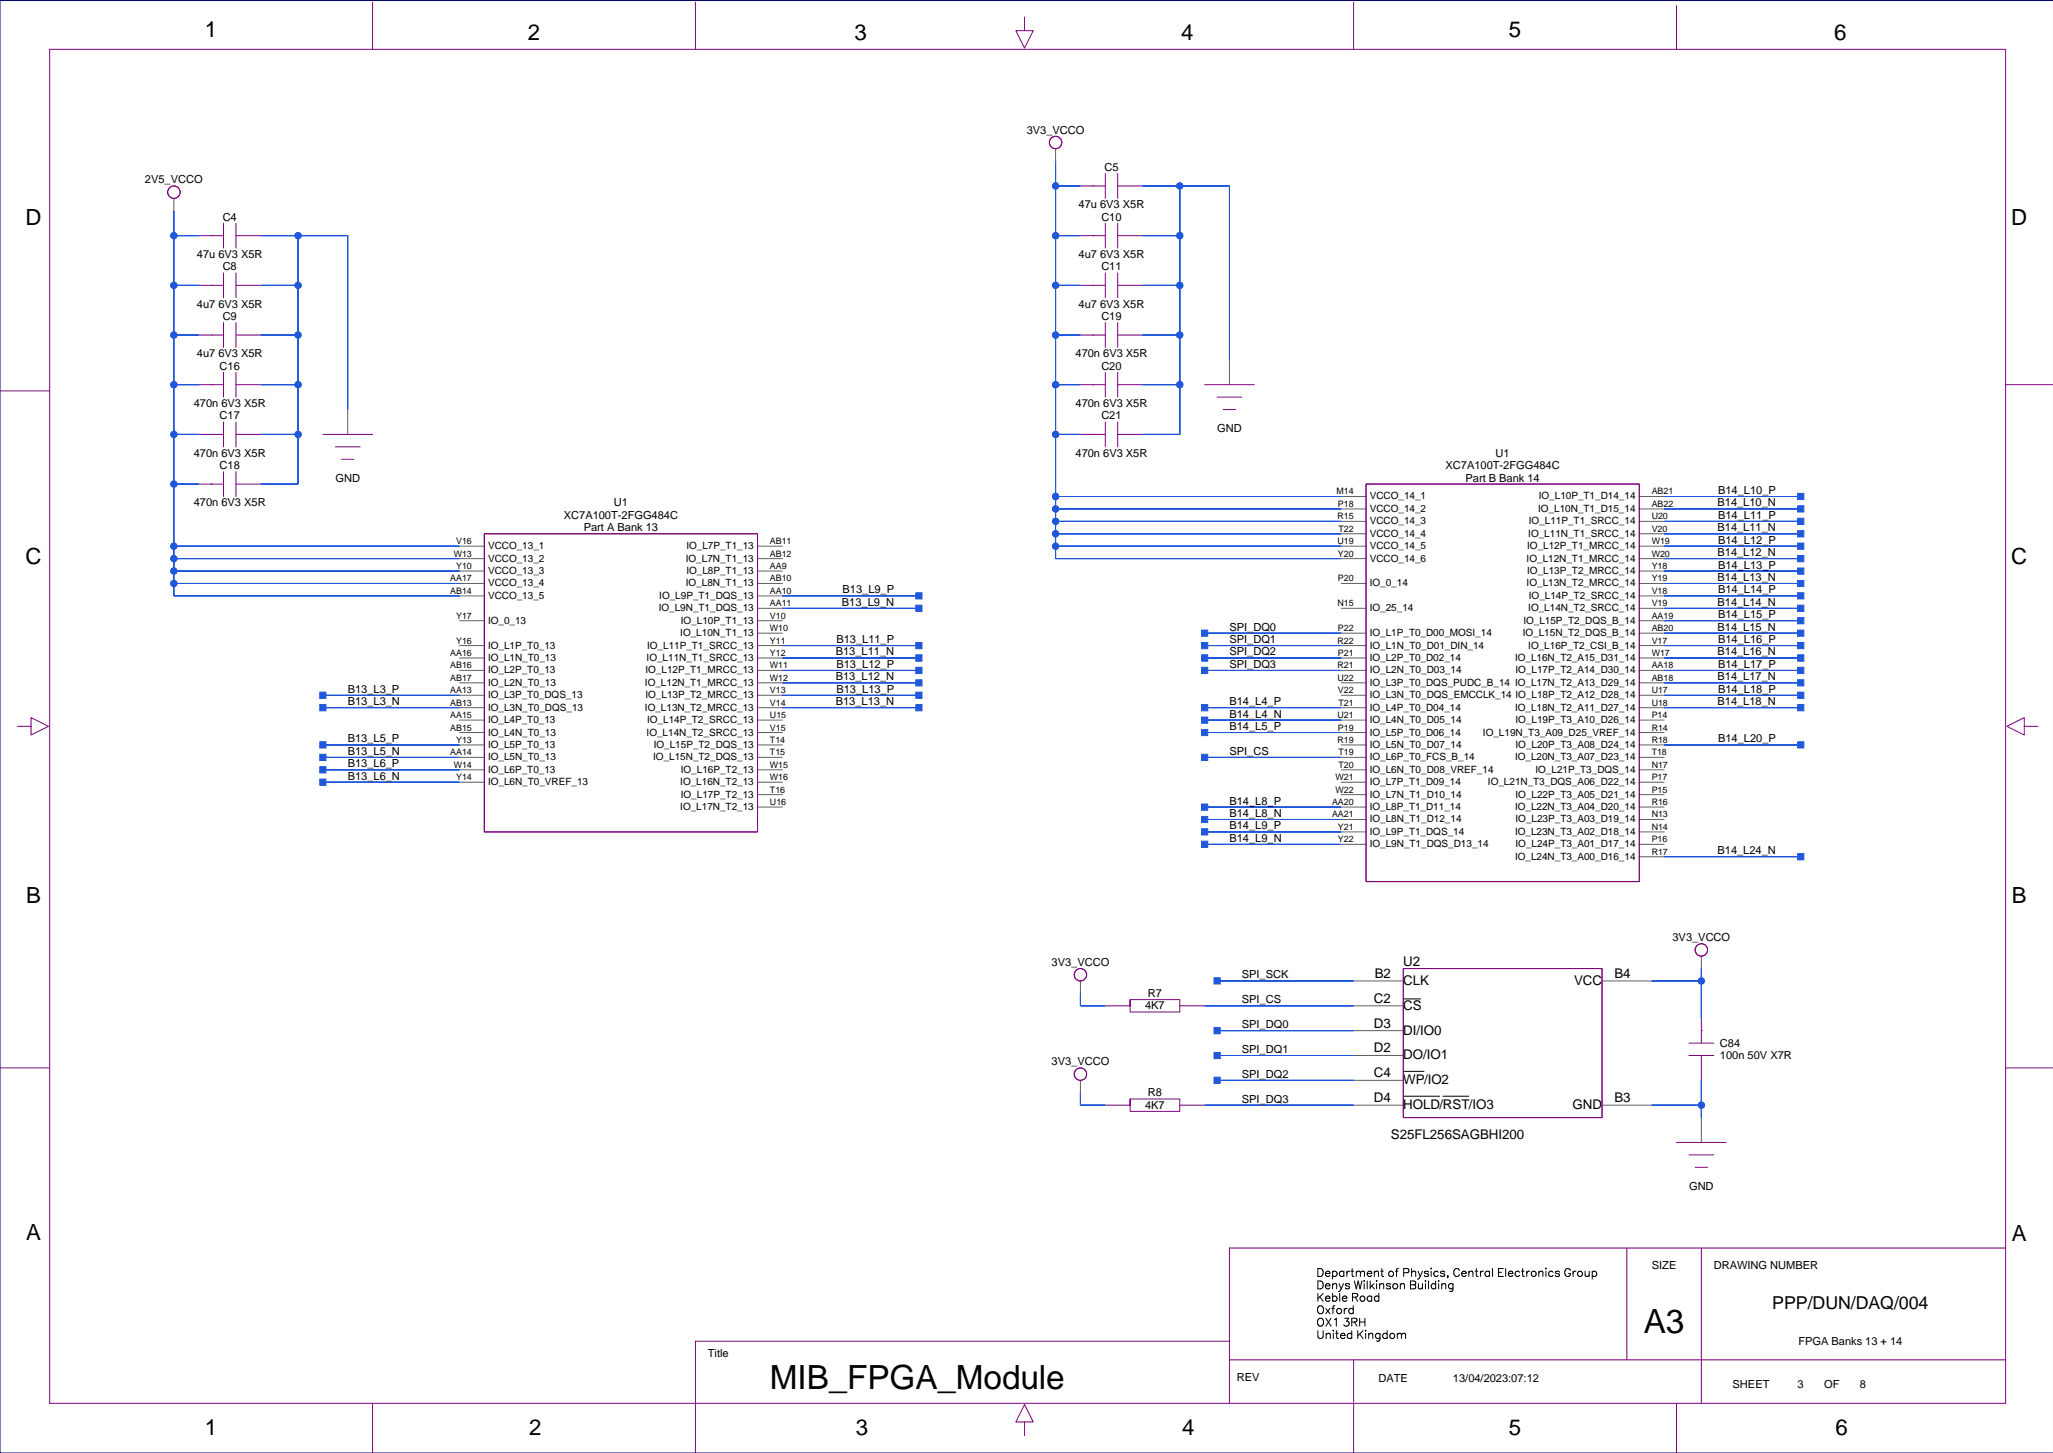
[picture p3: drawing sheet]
<svg xmlns="http://www.w3.org/2000/svg" width="420mm" height="297mm" viewBox="0 0 420 297" stroke-linecap="round" stroke-linejoin="round" font-family="sans-serif">
<path d="M419.9 .1h-419.9v296.9h419.9" fill="none" stroke="#000080" stroke-width=".2"/>
<g fill="none" stroke="#800080" stroke-width=".2">
<path d="M10.2 10.1h399.9v276.8h-399.9zM76.2 .4v9.7M142.2 .4v9.7M209.5 3.5v2.8h1.8l-1.8 3.5-1.8-3.5h1.8M276.8 .4v9.7M342.8 1.2v8.9M220.9 38h5.1M223.5 38h.1M226 35.5v5.1M228.5 35.5v5.1M228.5 38h5.1M40.6 48.2h5.1"/>
<path d="M40.6 58.3h5.1M43.2 48.2h.1M43.2 58.3h.1M45.7 45.6v5.1M45.7 55.8v5.1M48.2 45.6v5.1M48.2 55.8v5.1M48.2 48.2h5.1M48.2 58.3h5.1M220.9 48.2h5.1M220.9 58.3h5.1M223.5 48.2h.1"/>
<path d="M223.5 58.3h.1M226 45.6v5.1M226 55.8v5.1M228.5 48.2h5.1M228.5 58.3h5.1M228.5 45.6v5.1M228.5 55.8v5.1M0 79.9h10.2M40.6 78.6h5.1M40.6 68.5h5.1M43.2 68.5h.1M43.2 78.6h.1"/>
<path d="M45.7 66v5M45.7 76.1v5.1M48.2 78.6h5.1M48.2 66v5M48.2 76.1v5.1M48.2 68.5h5.1M220.9 78.6h5.1M220.9 68.5h5.1M223.5 68.5h.1M223.5 78.6h.1M226 66v5M226 76.1v5.1"/>
<path d="M228.5 78.6h5.1M228.5 68.5h5.1M228.5 66v5M228.5 76.1v5.1M246.3 78.6h10.2M410.1 78.6h9.8M40.6 88.8h5.1M40.6 99h5.1M43.2 88.8h.1M43.2 99h.1M45.7 86.3v5M45.7 96.4v5.1"/>
<path d="M48.2 86.3v5M48.2 96.4v5.1M48.2 88.8h5.1M48.2 99h5.1M66 88.8h10.2M68.6 91.3h5M69.8 93.9h2.6M220.9 88.8h5.1M223.5 88.8h.1M226 86.3v5M228.5 88.8h5.1M228.5 86.3v5"/>
<path d="M248.9 81.2h5M250.1 83.7h2.6M279.3 99h55.9v81.2h-55.9zM99 109.1h55.9v61h-55.9zM3.6 148.5h2.7v-1.8l3.6 1.8-3.6 1.8v-1.8M413.9 148.5v-1.8l-3.5 1.8 3.5 1.8v-1.8h2.8M287 198h40.6v30.5h-40.6zM0 218.3h10.2M231.1 204.4v1.2v-1.2h10.1v2.5h-10.1v-1.3h-5.1M241.2 205.6h5.1M345.4 215.8h5M345.4 213.2h5"/>
<path d="M347.9 210.7h.1M347.9 208.2v5M347.9 215.8v5.1M410.1 218.3h9.8M231.1 224.7v1.2v-1.2h10.1v2.5h-10.1v-1.3h-5.1M241.2 225.9h5.1M342.8 233.6h10.2M345.4 236.1h5M346.6 238.6h2.6M332.7 255.1v22.9M347.9 255.1v31.8M410.1 255.1h-158.7v31.8"/>
<path d="M251.4 274.2h-109.2v22.8M251.4 278h158.7M276.8 278v8.6M76.2 286.9v10.1M209.5 290.7h1.8l-1.8-3.6-1.8 3.6h1.8v2.8M276.8 286.9v10.1M342.8 286.9v10.1"/>
<circle cx="35.6" cy="39.3" r="1.27"/>
<circle cx="215.9" cy="29.1" r="1.27"/>
<circle cx="220.9" cy="199.3" r="1.27"/>
<circle cx="347.9" cy="194.2" r="1.27"/>
<circle cx="220.9" cy="219.6" r="1.27"/>
</g>
<g fill="none" stroke="#606060" stroke-width=".2">
<path d="M215.9 30.4v2.5M220.9 38h.1M233.6 38h.1M35.6 40.6v2.5M40.6 48.2h.1M40.6 58.3h.1M53.3 48.2h.1M53.3 58.3h.1M220.9 48.2h.1M220.9 58.3h.1M233.6 48.2h.1M233.6 58.3h.1"/>
<path d="M40.6 68.5h.1M40.6 78.6h.1M53.3 68.5h.1M53.3 78.6h.1M220.9 68.5h.1M220.9 78.6h.1M233.6 68.5h.1M233.6 78.6h.1M251.4 73.6v5M40.6 88.8h.1M40.6 99h.1M53.3 88.8h.1"/>
<path d="M53.3 99h.1M71.1 83.7v5.1M220.9 88.8h.1M233.6 88.8h.1M94 111.7h5M94 114.2h5M94 116.7h5M94 119.3h5M154.9 111.7h5.1M154.9 114.2h5.1M154.9 116.7h5.1M154.9 119.3h5.1"/>
<path d="M274.3 111.7h5M274.3 114.2h5M274.3 119.3h5M274.3 101.5h5M274.3 104h5M274.3 106.6h5M274.3 109.1h5M335.2 111.7h5.1M335.2 114.2h5.1M335.2 116.7h5.1M335.2 119.3h5.1M335.2 101.5h5.1"/>
<path d="M335.2 104h5.1M335.2 106.6h5.1M335.2 109.1h5.1M94 126.9h5M94 137.1h5M94 139.6h5M94 132h5M94 134.5h5M94 121.8h5M154.9 126.9h5.1M154.9 129.4h5.1M154.9 137.1h5.1"/>
<path d="M154.9 139.6h5.1M154.9 132h5.1M154.9 134.5h5.1M154.9 121.8h5.1M154.9 124.4h5.1M274.3 129.4h5M274.3 137.1h5M274.3 139.6h5M274.3 132h5M274.3 134.5h5M274.3 124.4h5M335.2 126.9h5.1"/>
<path d="M335.2 129.4h5.1M335.2 137.1h5.1M335.2 139.6h5.1M335.2 132h5.1M335.2 134.5h5.1M335.2 121.8h5.1M335.2 124.4h5.1M94 152.3h5M94 154.8h5M94 147.2h5M94 142.1h5M94 144.7h5"/>
<path d="M94 149.8h5M94 157.4h5M94 159.9h5M154.9 152.3h5.1M154.9 154.8h5.1M154.9 147.2h5.1M154.9 142.1h5.1M154.9 144.7h5.1M154.9 149.8h5.1M154.9 157.4h5.1M154.9 159.9h5.1M274.3 152.3h5"/>
<path d="M274.3 154.8h5M274.3 147.2h5M274.3 142.1h5M274.3 144.7h5M274.3 149.8h5M274.3 157.4h5M274.3 159.9h5M335.2 152.3h5.1M335.2 154.8h5.1M335.2 147.2h5.1M335.2 142.1h5.1M335.2 144.7h5.1"/>
<path d="M335.2 149.8h5.1M335.2 157.4h5.1M335.2 159.9h5.1M154.9 162.4h5.1M154.9 165h5.1M274.3 162.4h5M274.3 165h5M274.3 167.5h5M274.3 170.1h5M274.3 172.6h5M335.2 162.4h5.1M335.2 165h5.1"/>
<path d="M335.2 167.5h5.1M335.2 170.1h5.1M335.2 172.6h5.1M335.2 175.1h5.1M347.9 195.5v2.5M220.9 200.5v2.6M226 205.6h.1M246.3 205.6h.1M276.8 205.6h10.2M276.8 215.8h10.2M276.8 200.5h10.2M276.8 210.7h10.2"/>
<path d="M327.6 200.5h10.1M347.9 208.2h.1M220.9 220.9v2.5M226 225.9h.1M246.3 225.9h.1M276.8 220.9h10.2M276.8 225.9h10.2M327.6 225.9h10.1M347.9 220.9h.1M347.9 228.5v5.1"/>
</g>
<g fill="#2058dd" stroke="#2058dd" stroke-width=".2">
<path d="M53.3 58.3h7.6z" fill-rule="evenodd"/>
<path d="M60.9 58.3v10.2z" fill-rule="evenodd"/>
<path d="M53.3 68.5h7.6z" fill-rule="evenodd"/>
<path d="M60.9 68.5v10.1z" fill-rule="evenodd"/>
<path d="M53.3 78.6h7.6z" fill-rule="evenodd"/>
<path d="M60.9 78.6v10.2z" fill-rule="evenodd"/>
<path d="M53.3 88.8h7.6z" fill-rule="evenodd"/>
<path d="M60.9 88.8v10.2z" fill-rule="evenodd"/>
<path d="M53.3 99h7.6z" fill-rule="evenodd"/>
<path d="M60.9 48.2v10.1z" fill-rule="evenodd"/>
<path d="M53.3 48.2h7.6z" fill-rule="evenodd"/>
<path d="M71.1 48.2v35.5z" fill-rule="evenodd"/>
<path d="M60.9 48.2h10.2z" fill-rule="evenodd"/>
<path d="M35.6 99h5z" fill-rule="evenodd"/>
<path d="M35.6 99v12.7z" fill-rule="evenodd"/>
<path d="M35.6 88.8h5z" fill-rule="evenodd"/>
<path d="M35.6 88.8v10.2z" fill-rule="evenodd"/>
<path d="M35.6 78.6h5z" fill-rule="evenodd"/>
<path d="M35.6 78.6v10.2z" fill-rule="evenodd"/>
<path d="M35.6 68.5h5z" fill-rule="evenodd"/>
<path d="M35.6 68.5v10.1z" fill-rule="evenodd"/>
<path d="M35.6 58.3h5z" fill-rule="evenodd"/>
<path d="M35.6 58.3v10.2z" fill-rule="evenodd"/>
<path d="M35.6 48.2h5z" fill-rule="evenodd"/>
<path d="M35.6 48.2v10.1z" fill-rule="evenodd"/>
<path d="M35.6 111.7v2.5z" fill-rule="evenodd"/>
<path d="M35.6 114.2v2.5z" fill-rule="evenodd"/>
<path d="M35.6 116.7v2.6z" fill-rule="evenodd"/>
<path d="M35.6 119.3v2.5z" fill-rule="evenodd"/>
<path d="M35.6 111.7h58.4z" fill-rule="evenodd"/>
<path d="M35.6 114.2h58.4z" fill-rule="evenodd"/>
<path d="M35.6 116.7h58.4z" fill-rule="evenodd"/>
<path d="M35.6 119.3h58.4z" fill-rule="evenodd"/>
<path d="M35.6 121.8h58.4z" fill-rule="evenodd"/>
<path d="M35.6 43.1v5.1z" fill-rule="evenodd"/>
<path d="M160 139.6h27.9z" fill-rule="evenodd"/>
<path d="M187.3 139h1.3v1.2h-1.3z" fill-rule="evenodd"/>
<path d="M160 137.1h27.9z" fill-rule="evenodd"/>
<path d="M187.3 136.4h1.3v1.3h-1.3z" fill-rule="evenodd"/>
<path d="M160 144.7h27.9z" fill-rule="evenodd"/>
<path d="M187.3 144h1.3v1.3h-1.3z" fill-rule="evenodd"/>
<path d="M160 142.1h27.9z" fill-rule="evenodd"/>
<path d="M187.3 141.5h1.3v1.3h-1.3z" fill-rule="evenodd"/>
<path d="M66 157.4h28z" fill-rule="evenodd"/>
<path d="M65.4 156.7h1.3v1.3h-1.3z" fill-rule="evenodd"/>
<path d="M66 159.9h28z" fill-rule="evenodd"/>
<path d="M65.4 159.3h1.3v1.2h-1.3z" fill-rule="evenodd"/>
<path d="M66 152.3h28z" fill-rule="evenodd"/>
<path d="M65.4 151.7h1.3v1.2h-1.3z" fill-rule="evenodd"/>
<path d="M66 154.8h28z" fill-rule="evenodd"/>
<path d="M65.4 154.2h1.3v1.3h-1.3z" fill-rule="evenodd"/>
<path d="M66 144.7h28z" fill-rule="evenodd"/>
<path d="M65.4 144h1.3v1.3h-1.3z" fill-rule="evenodd"/>
<path d="M66 142.1h28z" fill-rule="evenodd"/>
<path d="M65.4 141.5h1.3v1.3h-1.3z" fill-rule="evenodd"/>
<path d="M160 134.5h27.9z" fill-rule="evenodd"/>
<path d="M187.3 133.9h1.3v1.3h-1.3z" fill-rule="evenodd"/>
<path d="M160 132h27.9z" fill-rule="evenodd"/>
<path d="M187.3 131.3h1.3v1.3h-1.3z" fill-rule="evenodd"/>
<path d="M160 124.4h27.9z" fill-rule="evenodd"/>
<path d="M187.3 123.7h1.3v1.3h-1.3z" fill-rule="evenodd"/>
<path d="M160 121.8h27.9z" fill-rule="evenodd"/>
<path d="M187.3 121.2h1.3v1.3h-1.3z" fill-rule="evenodd"/>
<path d="M233.6 58.3h7.6z" fill-rule="evenodd"/>
<path d="M233.6 68.5h7.6z" fill-rule="evenodd"/>
<path d="M233.6 78.6h7.6z" fill-rule="evenodd"/>
<path d="M233.6 88.8h7.6z" fill-rule="evenodd"/>
<path d="M241.2 78.6v10.2z" fill-rule="evenodd"/>
<path d="M241.2 68.5v10.1z" fill-rule="evenodd"/>
<path d="M241.2 58.3v10.2z" fill-rule="evenodd"/>
<path d="M241.2 48.2v10.1z" fill-rule="evenodd"/>
<path d="M233.6 38h7.6z" fill-rule="evenodd"/>
<path d="M251.4 38v35.6z" fill-rule="evenodd"/>
<path d="M241.2 38h10.2z" fill-rule="evenodd"/>
<path d="M241.2 38v10.2z" fill-rule="evenodd"/>
<path d="M233.6 48.2h7.6z" fill-rule="evenodd"/>
<path d="M215.9 111.7v2.5z" fill-rule="evenodd"/>
<path d="M215.9 109.1v2.6z" fill-rule="evenodd"/>
<path d="M215.9 106.6v2.5z" fill-rule="evenodd"/>
<path d="M215.9 104v2.6z" fill-rule="evenodd"/>
<path d="M215.9 88.8v12.7z" fill-rule="evenodd"/>
<path d="M215.9 78.6h5z" fill-rule="evenodd"/>
<path d="M215.9 38h5z" fill-rule="evenodd"/>
<path d="M215.9 32.9v5.1z" fill-rule="evenodd"/>
<path d="M215.9 48.2v10.1z" fill-rule="evenodd"/>
<path d="M215.9 58.3v10.2z" fill-rule="evenodd"/>
<path d="M215.9 78.6v10.2z" fill-rule="evenodd"/>
<path d="M215.9 88.8h5z" fill-rule="evenodd"/>
<path d="M215.9 68.5v10.1z" fill-rule="evenodd"/>
<path d="M215.9 68.5h5z" fill-rule="evenodd"/>
<path d="M215.9 109.1h58.4z" fill-rule="evenodd"/>
<path d="M215.9 106.6h58.4z" fill-rule="evenodd"/>
<path d="M215.9 104h58.4z" fill-rule="evenodd"/>
<path d="M215.9 58.3h5z" fill-rule="evenodd"/>
<path d="M215.9 48.2h5z" fill-rule="evenodd"/>
<path d="M215.9 101.5h58.4z" fill-rule="evenodd"/>
<path d="M215.9 114.2h58.4z" fill-rule="evenodd"/>
<path d="M215.9 111.7h58.4z" fill-rule="evenodd"/>
<path d="M215.9 101.5v2.5z" fill-rule="evenodd"/>
<path d="M215.9 38v10.2z" fill-rule="evenodd"/>
<path d="M246.3 129.4h28z" fill-rule="evenodd"/>
<path d="M245.7 128.8h1.3v1.3h-1.3z" fill-rule="evenodd"/>
<path d="M246.3 132h28z" fill-rule="evenodd"/>
<path d="M245.7 131.3h1.3v1.3h-1.3z" fill-rule="evenodd"/>
<path d="M246.3 134.5h28z" fill-rule="evenodd"/>
<path d="M245.7 133.9h1.3v1.3h-1.3z" fill-rule="evenodd"/>
<path d="M246.3 137.1h28z" fill-rule="evenodd"/>
<path d="M245.7 136.4h1.3v1.3h-1.3z" fill-rule="evenodd"/>
<path d="M246.3 149.8h28z" fill-rule="evenodd"/>
<path d="M245.7 149.1h1.3v1.3h-1.3z" fill-rule="evenodd"/>
<path d="M340.3 152.3h27.9z" fill-rule="evenodd"/>
<path d="M367.6 151.7h1.3v1.2h-1.3z" fill-rule="evenodd"/>
<path d="M340.3 104h27.9z" fill-rule="evenodd"/>
<path d="M367.6 103.4h1.3v1.3h-1.3z" fill-rule="evenodd"/>
<path d="M340.3 101.5h27.9z" fill-rule="evenodd"/>
<path d="M367.6 100.9h1.3v1.2h-1.3z" fill-rule="evenodd"/>
<path d="M340.3 111.7h27.9z" fill-rule="evenodd"/>
<path d="M367.6 111h1.3v1.3h-1.3z" fill-rule="evenodd"/>
<path d="M340.3 114.2h27.9z" fill-rule="evenodd"/>
<path d="M367.6 113.6h1.3v1.2h-1.3z" fill-rule="evenodd"/>
<path d="M340.3 106.6h27.9z" fill-rule="evenodd"/>
<path d="M367.6 105.9h1.3v1.3h-1.3z" fill-rule="evenodd"/>
<path d="M340.3 109.1h27.9z" fill-rule="evenodd"/>
<path d="M367.6 108.5h1.3v1.3h-1.3z" fill-rule="evenodd"/>
<path d="M340.3 121.8h27.9z" fill-rule="evenodd"/>
<path d="M367.6 121.2h1.3v1.3h-1.3z" fill-rule="evenodd"/>
<path d="M340.3 124.4h27.9z" fill-rule="evenodd"/>
<path d="M367.6 123.7h1.3v1.3h-1.3z" fill-rule="evenodd"/>
<path d="M340.3 116.7h27.9z" fill-rule="evenodd"/>
<path d="M367.6 116.1h1.3v1.3h-1.3z" fill-rule="evenodd"/>
<path d="M340.3 119.3h27.9z" fill-rule="evenodd"/>
<path d="M367.6 118.6h1.3v1.3h-1.3z" fill-rule="evenodd"/>
<path d="M246.3 167.5h28z" fill-rule="evenodd"/>
<path d="M245.7 166.9h1.3v1.3h-1.3z" fill-rule="evenodd"/>
<path d="M246.3 165h28z" fill-rule="evenodd"/>
<path d="M245.7 164.4h1.3v1.2h-1.3z" fill-rule="evenodd"/>
<path d="M340.3 139.6h27.9z" fill-rule="evenodd"/>
<path d="M367.6 139h1.3v1.2h-1.3z" fill-rule="evenodd"/>
<path d="M340.3 137.1h27.9z" fill-rule="evenodd"/>
<path d="M367.6 136.4h1.3v1.3h-1.3z" fill-rule="evenodd"/>
<path d="M340.3 132h27.9z" fill-rule="evenodd"/>
<path d="M367.6 131.3h1.3v1.3h-1.3z" fill-rule="evenodd"/>
<path d="M340.3 134.5h27.9z" fill-rule="evenodd"/>
<path d="M367.6 133.9h1.3v1.3h-1.3z" fill-rule="evenodd"/>
<path d="M340.3 126.9h27.9z" fill-rule="evenodd"/>
<path d="M367.6 126.3h1.3v1.2h-1.3z" fill-rule="evenodd"/>
<path d="M340.3 129.4h27.9z" fill-rule="evenodd"/>
<path d="M367.6 128.8h1.3v1.3h-1.3z" fill-rule="evenodd"/>
<path d="M340.3 144.7h27.9z" fill-rule="evenodd"/>
<path d="M367.6 144h1.3v1.3h-1.3z" fill-rule="evenodd"/>
<path d="M340.3 142.1h27.9z" fill-rule="evenodd"/>
<path d="M367.6 141.5h1.3v1.3h-1.3z" fill-rule="evenodd"/>
<path d="M340.3 175.1h27.9z" fill-rule="evenodd"/>
<path d="M367.6 174.5h1.3v1.3h-1.3z" fill-rule="evenodd"/>
<path d="M246.3 170.1h28z" fill-rule="evenodd"/>
<path d="M245.7 169.4h1.3v1.3h-1.3z" fill-rule="evenodd"/>
<path d="M246.3 172.6h28z" fill-rule="evenodd"/>
<path d="M245.7 172h1.3v1.2h-1.3z" fill-rule="evenodd"/>
<path d="M246.3 154.8h28z" fill-rule="evenodd"/>
<path d="M245.7 154.2h1.3v1.3h-1.3z" fill-rule="evenodd"/>
<path d="M246.3 147.2h28z" fill-rule="evenodd"/>
<path d="M245.7 146.6h1.3v1.2h-1.3z" fill-rule="evenodd"/>
<path d="M246.3 144.7h28z" fill-rule="evenodd"/>
<path d="M245.7 144h1.3v1.3h-1.3z" fill-rule="evenodd"/>
<path d="M220.9 203.1v2.5z" fill-rule="evenodd"/>
<path d="M220.9 205.6h5.1z" fill-rule="evenodd"/>
<path d="M220.9 223.4v2.5z" fill-rule="evenodd"/>
<path d="M220.9 225.9h5.1z" fill-rule="evenodd"/>
<path d="M248.9 200.5h27.9z" fill-rule="evenodd"/>
<path d="M248.2 199.9h1.3v1.3h-1.3z" fill-rule="evenodd"/>
<path d="M248.9 210.7h27.9z" fill-rule="evenodd"/>
<path d="M248.2 210.1h1.3v1.2h-1.3z" fill-rule="evenodd"/>
<path d="M248.9 215.8h27.9z" fill-rule="evenodd"/>
<path d="M248.2 215.1h1.3v1.3h-1.3z" fill-rule="evenodd"/>
<path d="M248.9 220.9h27.9z" fill-rule="evenodd"/>
<path d="M248.2 220.2h1.3v1.3h-1.3z" fill-rule="evenodd"/>
<path d="M246.3 205.6h30.5z" fill-rule="evenodd"/>
<path d="M246.3 225.9h30.5z" fill-rule="evenodd"/>
<path d="M337.7 200.5h10.2z" fill-rule="evenodd"/>
<path d="M347.9 198v2.5z" fill-rule="evenodd"/>
<path d="M347.9 200.5v7.7z" fill-rule="evenodd"/>
<path d="M347.9 225.9v2.6z" fill-rule="evenodd"/>
<path d="M337.7 225.9h10.2z" fill-rule="evenodd"/>
<path d="M347.9 220.9v5z" fill-rule="evenodd"/>
<circle cx="60.9" cy="68.5" r=".63"/>
<circle cx="60.9" cy="78.6" r=".63"/>
<circle cx="60.9" cy="88.8" r=".63"/>
<circle cx="60.9" cy="58.3" r=".63"/>
<circle cx="60.9" cy="48.2" r=".63"/>
<circle cx="35.6" cy="99" r=".63"/>
<circle cx="35.6" cy="88.8" r=".63"/>
<circle cx="35.6" cy="78.6" r=".63"/>
<circle cx="35.6" cy="68.5" r=".63"/>
<circle cx="35.6" cy="58.3" r=".63"/>
<circle cx="35.6" cy="111.7" r=".63"/>
<circle cx="35.6" cy="114.2" r=".63"/>
<circle cx="35.6" cy="116.7" r=".63"/>
<circle cx="35.6" cy="119.3" r=".63"/>
<circle cx="35.6" cy="48.2" r=".63"/>
<circle cx="241.2" cy="78.6" r=".63"/>
<circle cx="241.2" cy="68.5" r=".63"/>
<circle cx="241.2" cy="58.3" r=".63"/>
<circle cx="241.2" cy="38" r=".63"/>
<circle cx="241.2" cy="48.2" r=".63"/>
<circle cx="215.9" cy="88.8" r=".63"/>
<circle cx="215.9" cy="78.6" r=".63"/>
<circle cx="215.9" cy="68.5" r=".63"/>
<circle cx="215.9" cy="109.1" r=".63"/>
<circle cx="215.9" cy="106.6" r=".63"/>
<circle cx="215.9" cy="58.3" r=".63"/>
<circle cx="215.9" cy="111.7" r=".63"/>
<circle cx="215.9" cy="104" r=".63"/>
<circle cx="215.9" cy="101.5" r=".63"/>
<circle cx="215.9" cy="48.2" r=".63"/>
<circle cx="215.9" cy="38" r=".63"/>
<circle cx="347.9" cy="200.5" r=".63"/>
<circle cx="347.9" cy="225.9" r=".63"/>
</g>
<g fill="none" stroke="#2058dd" stroke-width=".2">
<path d="M215.9 32.9v81.3h58.4M215.9 38h5M233.6 38h17.8v35.6M241.2 38v50.8h-7.6M35.6 58.3h5M35.6 48.2h5M35.6 43.1v78.7h58.4M53.3 58.3h7.6M53.3 48.2h17.8v35.5M60.9 48.2v50.8h-7.6M215.9 58.3h5M215.9 48.2h5"/>
<path d="M233.6 58.3h7.6M233.6 48.2h7.6M35.6 68.5h5M35.6 78.6h5M53.3 68.5h7.6M53.3 78.6h7.6M215.9 68.5h5M215.9 78.6h5M233.6 68.5h7.6M233.6 78.6h7.6M35.6 88.8h5M35.6 99h5"/>
<path d="M53.3 88.8h7.6M215.9 88.8h5M35.6 111.7h58.4M35.6 114.2h58.4M35.6 116.7h58.4M35.6 119.3h58.4M215.9 111.7h58.4M215.9 109.1h58.4M215.9 106.6h58.4M215.9 104h58.4M215.9 101.5h58.4M340.3 111.7h27.9"/>
<path d="M340.3 114.2h27.9M340.3 116.7h27.9M340.3 119.3h27.9M340.3 109.1h27.9M340.3 106.6h27.9M340.3 104h27.9M340.3 101.5h27.9M160 121.8h27.9M160 139.6h27.9M160 137.1h27.9M160 134.5h27.9M160 132h27.9"/>
<path d="M160 124.4h27.9M246.3 137.1h28M246.3 134.5h28M246.3 132h28M246.3 129.4h28M340.3 121.8h27.9M340.3 139.6h27.9M340.3 137.1h27.9M340.3 134.5h27.9M340.3 132h27.9M340.3 124.4h27.9M340.3 129.4h27.9"/>
<path d="M340.3 126.9h27.9M66 144.7h28M66 142.1h28M66 157.4h28M66 159.9h28M66 152.3h28M66 154.8h28M160 144.7h27.9M160 142.1h27.9M246.3 144.7h28M246.3 154.8h28M246.3 149.8h28"/>
<path d="M246.3 147.2h28M340.3 144.7h27.9M340.3 142.1h27.9M340.3 152.3h27.9M246.3 167.5h28M246.3 165h28M246.3 170.1h28M246.3 172.6h28M340.3 175.1h27.9M347.9 198v10.2M220.9 203.1v2.5h5.1M246.3 205.6h30.5"/>
<path d="M248.9 200.5h27.9M248.9 210.7h27.9M248.9 215.8h27.9M337.7 200.5h10.2M220.9 223.4v2.5h5.1M246.3 225.9h30.5M248.9 220.9h27.9M337.7 225.9h10.2M347.9 220.9v7.6"/>
<circle cx="215.9" cy="38" r=".63"/>
<circle cx="241.2" cy="38" r=".63"/>
<circle cx="35.6" cy="48.2" r=".63"/>
<circle cx="35.6" cy="58.3" r=".63"/>
<circle cx="60.9" cy="48.2" r=".63"/>
<circle cx="60.9" cy="58.3" r=".63"/>
<circle cx="215.9" cy="48.2" r=".63"/>
<circle cx="215.9" cy="58.3" r=".63"/>
<circle cx="241.2" cy="48.2" r=".63"/>
<circle cx="241.2" cy="58.3" r=".63"/>
<circle cx="35.6" cy="78.6" r=".63"/>
<circle cx="35.6" cy="68.5" r=".63"/>
<circle cx="60.9" cy="78.6" r=".63"/>
<circle cx="60.9" cy="68.5" r=".63"/>
<circle cx="215.9" cy="78.6" r=".63"/>
<circle cx="215.9" cy="68.5" r=".63"/>
<circle cx="241.2" cy="78.6" r=".63"/>
<circle cx="241.2" cy="68.5" r=".63"/>
<circle cx="35.6" cy="99" r=".63"/>
<circle cx="35.6" cy="88.8" r=".63"/>
<circle cx="60.9" cy="88.8" r=".63"/>
<circle cx="215.9" cy="88.8" r=".63"/>
<circle cx="35.6" cy="114.2" r=".63"/>
<circle cx="35.6" cy="111.7" r=".63"/>
<circle cx="35.6" cy="119.3" r=".63"/>
<circle cx="35.6" cy="116.7" r=".63"/>
<circle cx="215.9" cy="106.6" r=".63"/>
<circle cx="215.9" cy="111.7" r=".63"/>
<circle cx="215.9" cy="104" r=".63"/>
<circle cx="215.9" cy="109.1" r=".63"/>
<circle cx="215.9" cy="101.5" r=".63"/>
<circle cx="347.9" cy="200.5" r=".63"/>
<circle cx="347.9" cy="225.9" r=".63"/>
</g>
<path d="M287 204.2h3.5M287 219h4.2M287 224.1h7.4M295.1 224.1h5.3" fill="none" stroke="#000" stroke-width=".2"/>
<g font-size="6.8">
<text x="336.1" y="272.4">A3</text>
<text x="157.4" y="284.1">MIB_FPGA_Module</text>
</g>
<g font-size="4.5">
<text x="41.9" y="7.6">1</text>
<text x="107.9" y="8.1">2</text>
<text x="174.7" y="8.1">3</text>
<text x="241.5" y="8.1">4</text>
<text x="308.6" y="7.6">5</text>
<text x="375.1" y="8.1">6</text>
<text x="5.2" y="46">D</text>
<text x="411.3" y="46">D</text>
<text x="5.2" y="115.3">C</text>
<text x="411.3" y="115.3">C</text>
<text x="5.3" y="184.6">B</text>
<text x="411.4" y="184.6">B</text>
<text x="5.3" y="253.4">A</text>
<text x="411.4" y="253.7">A</text>
<text x="41.9" y="293.3">1</text>
<text x="108.2" y="293.3">2</text>
<text x="175" y="293.3">3</text>
<text x="241.8" y="293.3">4</text>
<text x="308.6" y="293.3">5</text>
<text x="375.3" y="293.3">6</text>
</g>
<text font-size="3.6" x="362.4" y="267.6">PPP/DUN/DAQ/004</text>
<g font-size="2.7">
<text x="287" y="197.4">U2</text>
<text x="281.1" y="199.9">B2</text>
<text x="287" y="201.4">CLK</text>
<text x="321.9" y="201.4">VCC</text>
<text x="330.1" y="199.9">B4</text>
<text x="280.9" y="205">C2</text>
<text x="287" y="206.4">CS</text>
<text x="280.9" y="215.2">D2</text>
<text x="280.9" y="210.1">D3</text>
<text x="287" y="211.5">DI/IO0</text>
<text x="280.9" y="220.2">C4</text>
<text x="287" y="216.6">DO/IO1</text>
<text x="287" y="221.7">WP/IO2</text>
<text x="280.9" y="225.3">D4</text>
<text x="287" y="226.7">HOLD/RST/IO3</text>
<text x="321.6" y="226.7">GND</text>
<text x="330.1" y="225.3">B3</text>
<text x="284.4" y="232.9">S25FL256SAGBHI200</text>
</g>
<g font-size="2.5">
<text x="269.2" y="262.9">Denys Wilkinson Building</text>
<text x="269.2" y="260.4">Department of Physics, Central Electronics Group</text>
<text x="269.2" y="265.5">Keble Road</text>
<text x="269.2" y="268">Oxford</text>
<text x="269.2" y="270.6">OX1</text>
<text x="269.2" y="273.1">United Kingdom</text>
<text x="274.6" y="270.6">3RH</text>
</g>
<g font-size="2.3">
<text x="209.9" y="27.3">3V3_VCCO</text>
<text x="225.8" y="35">C5</text>
<text x="29.6" y="37.5">2V5_VCCO</text>
<text x="45.5" y="45.1">C4</text>
<text x="220.6" y="42.6">47u 6V3 X5R</text>
<text x="225.2" y="45.1">C10</text>
<text x="40.3" y="52.7">47u 6V3 X5R</text>
<text x="220.6" y="52.7">4u7 6V3 X5R</text>
<text x="45.5" y="55.3">C8</text>
<text x="225.2" y="55.3">C11</text>
<text x="40.3" y="62.9">4u7 6V3 X5R</text>
<text x="45.5" y="65.4">C9</text>
<text x="220.6" y="62.9">4u7 6V3 X5R</text>
<text x="225.2" y="65.4">C19</text>
<text x="40.3" y="73.1">4u7 6V3 X5R</text>
<text x="44.9" y="75.6">C16</text>
<text x="219.9" y="73.1">470n 6V3 X5R</text>
<text x="225.2" y="75.6">C20</text>
<text x="39.6" y="83.2">470n 6V3 X5R</text>
<text x="219.9" y="83.2">470n 6V3 X5R</text>
<text x="44.9" y="85.7">C17</text>
<text x="225.2" y="85.7">C21</text>
<text x="248.9" y="88.3">GND</text>
<text x="39.6" y="93.4">470n 6V3 X5R</text>
<text x="44.9" y="95.9">C18</text>
<text x="219.9" y="93.4">470n 6V3 X5R</text>
<text x="295.6" y="95.9">XC7A100T-2FGG484C</text>
<text x="305.8" y="93.4">U1</text>
<text x="68.6" y="98.5">GND</text>
<text x="299.7" y="98.4">Part B Bank 14</text>
<text x="351.3" y="101">B14_L10_P</text>
<text x="39.6" y="103.5">470n 6V3 X5R</text>
<text x="115.3" y="106.1">XC7A100T-2FGG484C</text>
<text x="125.5" y="103.5">U1</text>
<text x="351.2" y="103.5">B14_L10_N</text>
<text x="351.3" y="106.1">B14_L11_P</text>
<text x="119.4" y="108.6">Part A Bank 13</text>
<text x="351.2" y="113.7">B14_L12_N</text>
<text x="351.2" y="108.6">B14_L11_N</text>
<text x="351.3" y="111.1">B14_L12_P</text>
<text x="351.2" y="118.8">B14_L13_N</text>
<text x="351.3" y="116.2">B14_L13_P</text>
<text x="172.2" y="123.8">B13_L9_N</text>
<text x="172.3" y="121.3">B13_L9_P</text>
<text x="351.2" y="123.8">B14_L14_N</text>
<text x="351.3" y="121.3">B14_L14_P</text>
<text x="171" y="131.5">B13_L11_P</text>
<text x="251.4" y="128.9">SPI_DQ0</text>
<text x="251.4" y="131.5">SPI_DQ1</text>
<text x="351.2" y="128.9">B14_L15_N</text>
<text x="351.3" y="131.5">B14_L16_P</text>
<text x="351.3" y="126.4">B14_L15_P</text>
<text x="170.9" y="134">B13_L11_N</text>
<text x="171" y="136.5">B13_L12_P</text>
<text x="251.4" y="134">SPI_DQ2</text>
<text x="251.4" y="136.5">SPI_DQ3</text>
<text x="351.2" y="134">B14_L16_N</text>
<text x="351.3" y="136.5">B14_L17_P</text>
<text x="71.1" y="141.6">B13_L3_P</text>
<text x="170.9" y="139.1">B13_L12_N</text>
<text x="171" y="141.6">B13_L13_P</text>
<text x="351.2" y="139.1">B14_L17_N</text>
<text x="351.3" y="141.6">B14_L18_P</text>
<text x="71.1" y="144.2">B13_L3_N</text>
<text x="170.9" y="144.2">B13_L13_N</text>
<text x="251.4" y="149.2">B14_L5_P</text>
<text x="251.4" y="146.7">B14_L4_N</text>
<text x="251.4" y="144.2">B14_L4_P</text>
<text x="351.2" y="144.2">B14_L18_N</text>
<text x="71.1" y="151.8">B13_L5_P</text>
<text x="71.1" y="154.3">B13_L5_N</text>
<text x="251.4" y="154.3">SPI_CS</text>
<text x="351.3" y="151.8">B14_L20_P</text>
<text x="71.1" y="156.9">B13_L6_P</text>
<text x="71.1" y="159.4">B13_L6_N</text>
<text x="251.4" y="167">B14_L8_N</text>
<text x="251.4" y="164.5">B14_L8_P</text>
<text x="251.4" y="169.5">B14_L9_P</text>
<text x="251.4" y="172.1">B14_L9_N</text>
<text x="351.2" y="174.6">B14_L24_N</text>
<text x="215" y="197.5">3V3_VCCO</text>
<text x="342" y="192.4">3V3_VCCO</text>
<text x="234.7" y="203.8">R7</text>
<text x="253.9" y="200">SPI_SCK</text>
<text x="234.2" y="206.3">4K7</text>
<text x="253.9" y="205.1">SPI_CS</text>
<text x="253.9" y="210.2">SPI_DQ0</text>
<text x="253.9" y="215.3">SPI_DQ1</text>
<text x="351.7" y="214">C84</text>
<text x="215" y="217.8">3V3_VCCO</text>
<text x="253.9" y="220.3">SPI_DQ2</text>
<text x="351.7" y="216.5">100n 50V X7R</text>
<text x="234.2" y="226.6">4K7</text>
<text x="234.7" y="224.1">R8</text>
<text x="253.9" y="225.4">SPI_DQ3</text>
<text x="345.4" y="243.2">GND</text>
<text x="337.8" y="259.5">SIZE</text>
<text x="350.4" y="259.5">DRAWING NUMBER</text>
<text x="367.7" y="274.9">FPGA Banks 13 + 14</text>
<text x="144.7" y="277.5">Title</text>
<text x="252.9" y="282.3">REV</text>
<text x="281.9" y="282.5">DATE</text>
<text x="297.1" y="282.5">13/04/2023:07:12</text>
<text x="354.3" y="283.7">SHEET</text>
<text x="367.6" y="283.7">3</text>
<text x="373" y="283.7">OF</text>
<text x="380.3" y="283.7">8</text>
</g>
<g font-size="2">
<text x="280.1" y="102.1">VCCO_14_1</text>
<text x="280.1" y="104.7">VCCO_14_2</text>
<text x="280.1" y="107.2">VCCO_14_3</text>
<text x="312.6" y="107.2">IO_L11P_T1_SRCC_14</text>
<text x="314.5" y="104.7">IO_L10N_T1_D15_14</text>
<text x="314.7" y="102.1">IO_L10P_T1_D14_14</text>
<text x="99.8" y="112.3">VCCO_13_1</text>
<text x="140.4" y="112.3">IO_L7P_T1_13</text>
<text x="280.1" y="109.7">VCCO_14_4</text>
<text x="280.1" y="112.3">VCCO_14_5</text>
<text x="312.3" y="112.3">IO_L12P_T1_MRCC_14</text>
<text x="312.5" y="109.7">IO_L11N_T1_SRCC_14</text>
<text x="99.8" y="114.8">VCCO_13_2</text>
<text x="99.8" y="117.3">VCCO_13_3</text>
<text x="99.8" y="119.9">VCCO_13_4</text>
<text x="140.2" y="119.9">IO_L8N_T1_13</text>
<text x="140.2" y="114.8">IO_L7N_T1_13</text>
<text x="140.4" y="117.3">IO_L8P_T1_13</text>
<text x="280.1" y="114.8">VCCO_14_6</text>
<text x="280.1" y="119.9">IO_0_14</text>
<text x="312.2" y="114.8">IO_L12N_T1_MRCC_14</text>
<text x="312.2" y="119.9">IO_L13N_T2_MRCC_14</text>
<text x="312.3" y="117.3">IO_L13P_T2_MRCC_14</text>
<text x="99.8" y="122.4">VCCO_13_5</text>
<text x="134.7" y="125">IO_L9N_T1_DQS_13</text>
<text x="134.8" y="122.4">IO_L9P_T1_DQS_13</text>
<text x="280.1" y="125">IO_25_14</text>
<text x="312.5" y="125">IO_L14N_T2_SRCC_14</text>
<text x="312.6" y="122.4">IO_L14P_T2_SRCC_14</text>
<text x="99.8" y="127.5">IO_0_13</text>
<text x="139.1" y="130">IO_L10N_T1_13</text>
<text x="139.2" y="127.5">IO_L10P_T1_13</text>
<text x="280.1" y="130">IO_L1P_T0_D00_MOSI_14</text>
<text x="311.4" y="130">IO_L15N_T2_DQS_B_14</text>
<text x="311.5" y="127.5">IO_L15P_T2_DQS_B_14</text>
<text x="99.8" y="132.6">IO_L1P_T0_13</text>
<text x="99.8" y="135.1">IO_L1N_T0_13</text>
<text x="99.8" y="137.7">IO_L2P_T0_13</text>
<text x="132" y="137.7">IO_L12P_T1_MRCC_13</text>
<text x="132.2" y="135.1">IO_L11N_T1_SRCC_13</text>
<text x="132.3" y="132.6">IO_L11P_T1_SRCC_13</text>
<text x="280.1" y="135.1">IO_L2P_T0_D02_14</text>
<text x="280.1" y="137.7">IO_L2N_T0_D03_14</text>
<text x="280.1" y="132.6">IO_L1N_T0_D01_DIN_14</text>
<text x="309.8" y="135.1">IO_L16N_T2_A15_D31_14</text>
<text x="309.9" y="137.7">IO_L17P_T2_A14_D30_14</text>
<text x="312.5" y="132.6">IO_L16P_T2_CSI_B_14</text>
<text x="99.8" y="142.7">IO_L3P_T0_DQS_13</text>
<text x="99.8" y="140.2">IO_L2N_T0_13</text>
<text x="131.9" y="140.2">IO_L12N_T1_MRCC_13</text>
<text x="132" y="142.7">IO_L13P_T2_MRCC_13</text>
<text x="280.1" y="140.2">IO_L3P_T0_DQS_PUDC_B_14 IO_L17N_T2_A13_D29_14</text>
<text x="280.1" y="142.7">IO_L3N_T0_DQS_EMCCLK_14 IO_L18P_T2_A12_D28_14</text>
<text x="99.8" y="147.8">IO_L4P_T0_13</text>
<text x="99.8" y="145.3">IO_L3N_T0_DQS_13</text>
<text x="131.9" y="145.3">IO_L13N_T2_MRCC_13</text>
<text x="132.3" y="147.8">IO_L14P_T2_SRCC_13</text>
<text x="280.1" y="145.3">IO_L4P_T0_D04_14</text>
<text x="280.1" y="147.8">IO_L4N_T0_D05_14</text>
<text x="309.8" y="145.3">IO_L18N_T2_A11_D27_14</text>
<text x="309.9" y="147.8">IO_L19P_T3_A10_D26_14</text>
<text x="99.8" y="152.9">IO_L5P_T0_13</text>
<text x="99.8" y="155.4">IO_L5N_T0_13</text>
<text x="99.8" y="150.4">IO_L4N_T0_13</text>
<text x="132.2" y="150.4">IO_L14N_T2_SRCC_13</text>
<text x="133.6" y="155.4">IO_L15N_T2_DQS_13</text>
<text x="133.7" y="152.9">IO_L15P_T2_DQS_13</text>
<text x="280.1" y="150.4">IO_L5P_T0_D06_14</text>
<text x="280.1" y="152.9">IO_L5N_T0_D07_14</text>
<text x="280.1" y="155.4">IO_L6P_T0_FCS_B_14</text>
<text x="303.2" y="150.4">IO_L19N_T3_A09_D25_VREF_14</text>
<text x="309.8" y="155.4">IO_L20N_T3_A07_D23_14</text>
<text x="309.9" y="152.9">IO_L20P_T3_A08_D24_14</text>
<text x="99.8" y="158">IO_L6P_T0_13</text>
<text x="99.8" y="160.5">IO_L6N_T0_VREF_13</text>
<text x="139.1" y="160.5">IO_L16N_T2_13</text>
<text x="139.2" y="158">IO_L16P_T2_13</text>
<text x="280.1" y="158">IO_L6N_T0_D08_VREF_14</text>
<text x="280.1" y="160.5">IO_L7P_T1_D09_14</text>
<text x="304.3" y="160.5">IO_L21N_T3_DQS_A06_D22_14</text>
<text x="314" y="158">IO_L21P_T3_DQS_14</text>
<text x="139.1" y="165.6">IO_L17N_T2_13</text>
<text x="139.2" y="163.1">IO_L17P_T2_13</text>
<text x="280.1" y="163.1">IO_L7N_T1_D10_14</text>
<text x="280.1" y="165.6">IO_L8P_T1_D11_14</text>
<text x="309.8" y="165.6">IO_L22N_T3_A04_D20_14</text>
<text x="309.9" y="163.1">IO_L22P_T3_A05_D21_14</text>
<text x="280.1" y="170.7">IO_L9P_T1_DQS_14</text>
<text x="280.1" y="173.2">IO_L9N_T1_DQS_D13_14</text>
<text x="280.1" y="168.1">IO_L8N_T1_D12_14</text>
<text x="309.8" y="170.7">IO_L23N_T3_A02_D18_14</text>
<text x="309.9" y="168.1">IO_L23P_T3_A03_D19_14</text>
<text x="309.9" y="173.2">IO_L24P_T3_A01_D17_14</text>
<text x="309.8" y="175.8">IO_L24N_T3_A00_D16_14</text>
</g>
<g font-size="1.8">
<text x="273.3" y="101.1">M14</text>
<text x="337.7" y="101.1">AB21</text>
<text x="273.5" y="106.2">R15</text>
<text x="273.6" y="103.6">P18</text>
<text x="337.7" y="103.6">AB22</text>
<text x="337.7" y="106.2">U20</text>
<text x="92.8" y="113.8">W13</text>
<text x="93.3" y="111.2">V16</text>
<text x="157.4" y="113.8">AB12</text>
<text x="157.4" y="111.2">AB11</text>
<text x="273.5" y="111.2">U19</text>
<text x="273.6" y="113.8">Y20</text>
<text x="273.7" y="108.7">T22</text>
<text x="337.7" y="113.8">W20</text>
<text x="337.7" y="111.2">W19</text>
<text x="337.7" y="108.7">V20</text>
<text x="92.1" y="118.9">AA17</text>
<text x="93.3" y="116.3">Y10</text>
<text x="157.4" y="118.9">AB10</text>
<text x="157.4" y="116.3">AA9</text>
<text x="273.6" y="118.9">P20</text>
<text x="337.7" y="118.9">Y19</text>
<text x="337.7" y="116.3">Y18</text>
<text x="92.1" y="121.4">AB14</text>
<text x="157.4" y="123.9">AA11</text>
<text x="157.4" y="121.4">AA10</text>
<text x="273.5" y="123.9">N15</text>
<text x="337.7" y="123.9">V19</text>
<text x="337.7" y="121.4">V18</text>
<text x="93.3" y="126.5">Y17</text>
<text x="93.3" y="131.6">Y16</text>
<text x="157.4" y="131.6">Y11</text>
<text x="157.4" y="129">W10</text>
<text x="157.4" y="126.5">V10</text>
<text x="273.5" y="131.6">R22</text>
<text x="273.6" y="129">P22</text>
<text x="337.7" y="129">AB20</text>
<text x="337.7" y="126.5">AA19</text>
<text x="337.7" y="131.6">V17</text>
<text x="92.1" y="136.6">AB16</text>
<text x="92.1" y="134.1">AA16</text>
<text x="157.4" y="134.1">Y12</text>
<text x="157.4" y="136.6">W11</text>
<text x="273.5" y="136.6">R21</text>
<text x="273.6" y="134.1">P21</text>
<text x="337.7" y="134.1">W17</text>
<text x="337.7" y="136.6">AA18</text>
<text x="92.1" y="139.2">AB17</text>
<text x="92.1" y="141.7">AA13</text>
<text x="157.4" y="139.2">W12</text>
<text x="157.4" y="141.7">V13</text>
<text x="273.5" y="139.2">U22</text>
<text x="273.6" y="141.7">V22</text>
<text x="337.7" y="139.2">AB18</text>
<text x="337.7" y="141.7">U17</text>
<text x="92.1" y="149.3">AB15</text>
<text x="92.1" y="144.3">AB13</text>
<text x="92.1" y="146.8">AA15</text>
<text x="157.4" y="149.3">V15</text>
<text x="157.4" y="144.3">V14</text>
<text x="157.4" y="146.8">U15</text>
<text x="273.5" y="146.8">U21</text>
<text x="273.6" y="149.3">P19</text>
<text x="273.7" y="144.3">T21</text>
<text x="337.7" y="144.3">U18</text>
<text x="337.7" y="149.3">R14</text>
<text x="337.7" y="146.8">P14</text>
<text x="92.1" y="154.4">AA14</text>
<text x="93.3" y="151.9">Y13</text>
<text x="157.4" y="154.4">T15</text>
<text x="157.4" y="151.9">T14</text>
<text x="273.5" y="151.9">R19</text>
<text x="273.7" y="154.4">T19</text>
<text x="337.7" y="154.4">T18</text>
<text x="337.7" y="151.9">R18</text>
<text x="92.8" y="157">W14</text>
<text x="93.3" y="159.5">Y14</text>
<text x="157.4" y="159.5">W16</text>
<text x="157.4" y="157">W15</text>
<text x="273.1" y="159.5">W21</text>
<text x="273.7" y="157">T20</text>
<text x="337.7" y="159.5">P17</text>
<text x="337.7" y="157">N17</text>
<text x="157.4" y="164.6">U16</text>
<text x="157.4" y="162">T16</text>
<text x="272.4" y="167.1">AA21</text>
<text x="272.4" y="164.6">AA20</text>
<text x="273.1" y="162">W22</text>
<text x="337.7" y="164.6">R16</text>
<text x="337.7" y="162">P15</text>
<text x="337.7" y="167.1">N13</text>
<text x="273.6" y="172.2">Y22</text>
<text x="273.6" y="169.7">Y21</text>
<text x="337.7" y="172.2">P16</text>
<text x="337.7" y="169.7">N14</text>
<text x="337.7" y="174.7">R17</text>
</g>
</svg>
